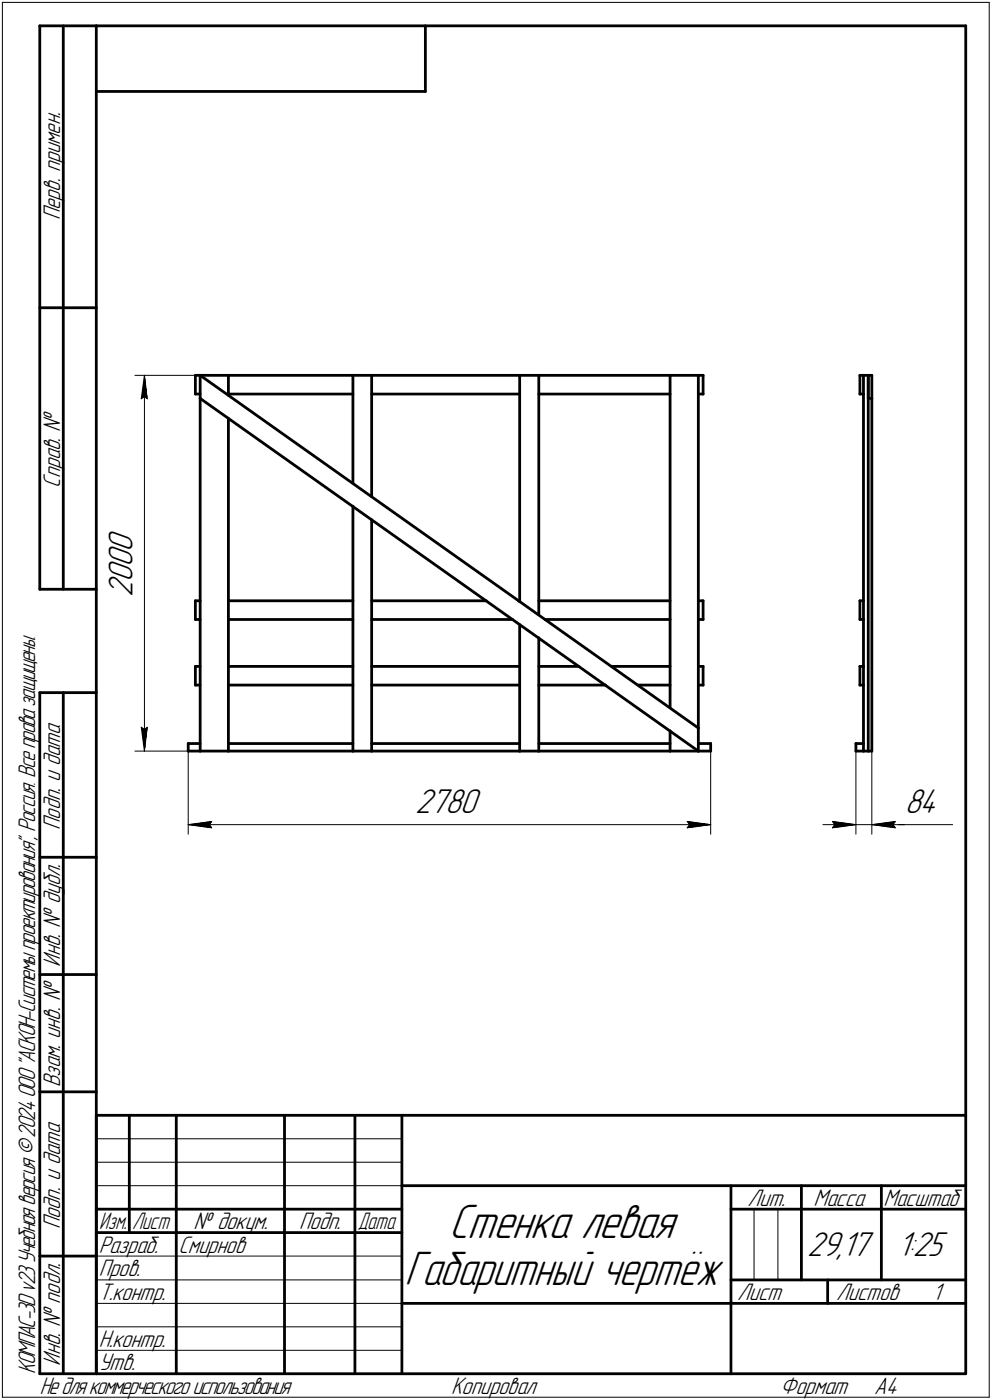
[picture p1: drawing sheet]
<svg xmlns="http://www.w3.org/2000/svg" width="211mm" height="298mm" viewBox="0 0 211 298" stroke-linecap="round" stroke-linejoin="round" font-family="sans-serif">
<g fill="none" stroke="#000" stroke-width=".59">
<path d="M8.5 5.5v120zM8.5 5.5h12zM13.5 5.5v120zM20.5 5.5v287zM20.5 5.5h185zM20.5 19.5h70zM90.5 5.5v14zM205.5 5.5v287zM8.5 65.5h12zM41.6 79.9h1zM41.6 79.9v4zM42.6 79.9h6z"/>
<path d="M42.6 79.9l106 75.1zM42.6 79.9v4.9zM48.6 79.9v4.3zM48.6 79.9h26.5zM75.1 79.9v23zM75.1 79.9h4zM79.1 79.9v25.8zM79.1 79.9h31.5zM110.6 79.9v48.2zM110.6 79.9h4zM114.6 79.9h28zM114.6 79.9v51z"/>
<path d="M142.6 79.9h6zM142.6 79.9v70.8zM148.6 79.9v75.1zM148.6 79.9h1zM149.6 79.9v4zM183 79.9v4zM183 79.9h.7zM183.7 79.9h1zM183.7 79.9v4zM184.7 79.9v80zM184.7 79.9h.8zM184.7 79.9v4.9z"/>
<path d="M185.5 79.9v4.9zM41.6 83.9h1zM42.6 84.8v75.1zM42.6 84.8l106 75.1zM48.6 89.1v70.8zM48.6 83.9h26.5zM79.1 83.9h31.5zM114.6 83.9h28zM148.6 83.9h1zM183 83.9h.7zM183.7 83.9v44zM184.7 84.8h.8z"/>
<path d="M185.5 84.8v75.1zM75.1 107.8v52.1zM79.1 110.7v49.2zM8.5 125.5h12zM41.6 127.9h1zM41.6 131.9h1zM41.6 127.9v4zM48.6 127.9h26.5zM48.6 131.9h26.5zM79.1 127.9h24.4zM79.1 131.9h30zM110.3 127.9h.3z"/>
<path d="M110.6 133v26.9zM114.6 127.9h28zM114.6 135.8v24.1zM116 131.9h26.6zM148.6 127.9h1zM148.6 131.9h1zM149.6 127.9v4zM183 131.9h.7zM183 127.9v4zM183 127.9h.7zM183.7 127.9v4zM183.7 131.9v10z"/>
<path d="M8.5 147.5v145zM8.5 147.5h12zM13.5 147.5v145zM40 159.9h2.6zM40 158.3h2.6zM40 158.3v1.6zM41.6 141.9h1zM41.6 145.9h1zM41.6 141.9v4zM42.6 159.9h6zM48.6 141.9h26.5zM48.6 145.9h26.5z"/>
<path d="M48.6 159.9h26.5zM48.6 158.3h26.5zM75.1 159.9h4zM79.1 141.9h31.5zM79.1 145.9h31.5zM79.1 159.9h31.5zM79.1 158.3h31.5zM110.6 159.9h4zM114.6 141.9h8.6zM114.6 145.9h14.3zM114.6 159.9h28zM114.6 158.3h28z"/>
<path d="M130.1 141.9h12.5zM135.8 145.9h6.8zM142.6 159.9h6zM142.6 155.6v4.3zM148.6 141.9h1zM148.6 145.9h1zM148.6 155v4.9zM148.6 159.9h2.6zM148.6 158.3h2.6zM149.6 141.9v4zM151.2 158.3v1.6zM182.1 158.3v1.6z"/>
<path d="M182.1 159.9h1.6zM182.1 158.3h1.6zM183 145.9h.7zM183 141.9v4zM183 141.9h.7zM183.7 141.9v4zM183.7 145.9v12.4zM183.7 159.9h1zM183.7 158.3v1.6zM184.7 159.9h.8zM8.5 182.5h12zM8.5 207.5h12z"/>
<path d="M8.5 232.5h12zM20.5 237.5h185zM20.5 237.5v55zM27.5 237.5v25zM37.5 237.5v55zM60.5 237.5v55zM75.5 237.5v55zM85.5 237.5v55zM20.5 257.5h65zM85.5 252.5h120zM155.5 252.5v40zM155.5 257.5h15z"/>
<path d="M170.5 252.5v20zM170.5 257.5h35zM187.5 252.5v20zM8.5 267.5h12zM20.5 262.5h65zM85.5 277.5h70zM155.5 277.5h50zM155.5 272.5h50zM176.1 272.5v5zM8.5 292.5h12zM20.5 292.5h185z"/>
</g>
<g fill="none" stroke="#000" stroke-width=".21">
<path d="M.5 .5v297zM.5 .5h210zM210.5 .5v297zM28.7 79.9h12.9zM30.7 79.9l.6 5zM30.7 79.9l-.6 5zM30.7 79.9v80zM30.1 84.9l.6-.5zM30.7 84.4l.6 .5zM28.7 159.9h13.9zM30.1 154.9l.6 5zM30.1 154.9l.6 .5z"/>
<path d="M30.7 155.4l.6-.5zM31.3 154.9l-.6 5zM40 159.9v17.7zM151.2 159.9v17.7zM182.1 159.1v18.5zM185.5 159.9v17.7zM40 175.6l5-.7zM40 175.6l5 .7zM40 175.6h111.2zM44.5 175.6l.5 .7zM45 174.9l-.5 .7zM146.2 176.3l5-.7z"/>
<path d="M146.2 174.9l.5 .7zM146.2 174.9l5 .7zM146.7 175.6l-.5 .7zM175.1 175.6h7zM177.1 174.9l5 .7zM177.1 174.9l.5 .7zM177.1 176.3l5-.7zM177.6 175.6l-.5 .7zM182.1 175.6h3.4zM185.5 175.6h5zM185.5 175.6l5 .7zM185.5 175.6l5-.7z"/>
<path d="M185.5 175.6h6.9zM190 175.6l.5 .7zM190.5 175.6h12.2zM190.5 174.9l-.5 .7zM20.5 247.5h65zM20.5 252.5h65zM20.5 242.5h65zM160.4 257.5v15zM165.5 257.5v15zM20.5 267.5h65zM20.5 272.5h65zM20.5 277.5h65z"/>
<path d="M.5 297.5h210zM20.5 282.5h65zM20.5 287.5h65z"/>
</g>
<g fill="#fff" stroke="#fff" stroke-width=".21">
<path d="M192.5 167.5h8.2zM192.5 167.6h8.2zM192.5 167.6h8.2zM192.5 167.7h8.2zM192.5 167.8h8.2zM192.5 167.9h8.2zM192.5 168h8.2zM192.5 168.1h8.2zM192.5 168.1h8.2zM192.5 168.2h8.2zM192.5 168.3h8.2zM192.5 168.4h8.2zM192.5 168.5h8.2zM192.5 168.6h8.2zM192.5 168.7h8.2zM192.5 168.7h8.2zM192.5 168.8h8.2zM192.5 168.9h8.2zM192.5 169h8.2zM192.5 169.1h8.2zM192.5 169.2h8.2zM192.5 169.2h8.2zM192.5 169.3h8.2zM192.5 169.4h8.2zM192.5 169.5h8.2zM192.5 169.6h8.2zM192.5 169.7h8.2zM192.5 169.8h8.2zM192.5 169.8h8.2zM192.5 169.9h8.2zM192.5 170h8.2zM192.5 170.1h8.2zM192.5 170.2h8.2zM192.5 170.3h8.2zM192.5 170.3h8.2zM192.5 170.4h8.2zM192.5 170.5h8.2zM192.5 170.6h8.2zM192.5 170.7h8.2zM192.5 170.8h8.2zM192.5 170.9h8.2zM192.5 170.9h8.2zM192.5 171h8.2zM192.5 171.1h8.2zM192.5 171.2h8.2zM192.5 171.3h8.2zM192.5 171.4h8.2zM192.5 171.4h8.2zM192.5 171.5h8.2zM192.5 171.6h8.2zM192.5 171.7h8.2zM192.5 171.8h8.2zM192.5 171.9h8.2zM192.5 172h8.2zM192.5 172h8.2zM192.5 172.1h8.2zM192.5 172.2h8.2zM192.5 172.3h8.2zM192.5 172.4h8.2zM192.5 172.5h8.2zM192.5 172.6h8.2zM192.5 172.6h8.2zM192.5 172.7h8.2zM192.5 172.8h8.2zM192.5 172.9h8.2zM192.5 173h8.2zM192.5 173.1h8.2zM192.5 173.1h8.2zM192.5 173.2h8.2zM192.5 173.3h8.2zM192.5 173.4h8.2zM192.5 173.5h8.2zM192.5 173.6h8.2zM192.5 173.7h8.2zM192.5 173.7h8.2zM192.5 173.8h8.2zM192.5 173.9h8.2zM192.5 174h8.2zM192.5 174.1h8.2zM192.5 174.2h8.2zM192.5 174.2h8.2zM192.5 174.3h8.2zM192.5 174.4h8.2zM192.5 174.5h8.2z"/>
<path d="M190.3 174.5h.7zM189.6 174.6h1.4zM188.8 174.7h2.2zM188 174.8h3zM187.3 174.8h3.7zM187.1 174.9h3.9zM186.9 175h4.1zM186.7 175.1h4.3zM186.5 175.2h4.5zM186.4 175.3h4.6zM186.1 175.3h4.9zM185.9 175.4h5.1zM185.8 175.5h5.2zM185.5 175.6h5.5zM185.8 175.7h5.2zM185.9 175.8h5.1zM186.1 175.9h4.9zM186.4 175.9h4.6zM186.5 176h4.5zM186.7 176.1h4.3zM186.9 176.2h4.1zM187.1 176.3h3.9zM187.3 176.4h3.7zM188 176.4h3zM188.6 176.5h2.4zM189.1 176.6h1.9zM189.8 176.7h1.2zM190.4 176.8h.6z"/>
<path d="M176.6 174.5h.8zM176.6 174.6h1.5zM176.6 174.7h2.3zM176.6 174.8h3.1zM176.6 174.8h3.7zM176.6 174.9h4zM176.6 175h4.2zM176.6 175.1h4.3zM176.6 175.2h4.6zM176.6 175.3h4.8zM176.6 175.3h4.9zM176.6 175.4h5.2zM176.6 175.5h5.3zM176.6 175.6h5.5zM176.6 175.7h5.3zM176.6 175.8h5.2zM176.6 175.9h4.9zM176.6 175.9h4.8zM176.6 176h4.6zM176.6 176.1h4.3zM176.6 176.2h4.2zM176.6 176.3h4zM176.6 176.4h3.7zM176.6 176.4h3.1zM176.6 176.5h2.6zM176.6 176.6h1.9zM176.6 176.7h1.3zM176.6 176.8h.7z"/>
<path d="M22.5 112.6h7.2zM22.5 112.7h7.2zM22.5 112.8h7.2zM22.5 112.9h7.2zM22.5 112.9h7.2zM22.5 113h7.2zM22.5 113.1h7.2zM22.5 113.2h7.2zM22.5 113.3h7.2zM22.5 113.4h7.2zM22.5 113.5h7.2zM22.5 113.5h7.2zM22.5 113.6h7.2zM22.5 113.7h7.2zM22.5 113.8h7.2zM22.5 113.9h7.2zM22.5 114h7.2zM22.5 114h7.2zM22.5 114.1h7.2zM22.5 114.2h7.2zM22.5 114.3h7.2zM22.5 114.4h7.2zM22.5 114.5h7.2zM22.5 114.6h7.2zM22.5 114.6h7.2zM22.5 114.7h7.2zM22.5 114.8h7.2zM22.5 114.9h7.2zM22.5 115h7.2zM22.5 115.1h7.2zM22.5 115.1h7.2zM22.5 115.2h7.2zM22.5 115.3h7.2zM22.5 115.4h7.2zM22.5 115.5h7.2zM22.5 115.6h7.2zM22.5 115.7h7.2zM22.5 115.7h7.2zM22.5 115.8h7.2zM22.5 115.9h7.2zM22.5 116h7.2zM22.5 116.1h7.2zM22.5 116.2h7.2zM22.5 116.2h7.2zM22.5 116.3h7.2zM22.5 116.4h7.2zM22.5 116.5h7.2zM22.5 116.6h7.2zM22.5 116.7h7.2zM22.5 116.8h7.2zM22.5 116.8h7.2zM22.5 116.9h7.2zM22.5 117h7.2zM22.5 117.1h7.2zM22.5 117.2h7.2zM22.5 117.3h7.2zM22.5 117.3h7.2zM22.5 117.4h7.2zM22.5 117.5h7.2zM22.5 117.6h7.2zM22.5 117.7h7.2zM22.5 117.8h7.2zM22.5 117.9h7.2zM22.5 117.9h7.2zM22.5 118h7.2zM22.5 118.1h7.2zM22.5 118.2h7.2zM22.5 118.3h7.2zM22.5 118.4h7.2zM22.5 118.4h7.2zM22.5 118.5h7.2zM22.5 118.6h7.2zM22.5 118.7h7.2zM22.5 118.8h7.2zM22.5 118.9h7.2zM22.5 119h7.2zM22.5 119h7.2zM22.5 119.1h7.2zM22.5 119.2h7.2zM22.5 119.3h7.2zM22.5 119.4h7.2zM22.5 119.5h7.2zM22.5 119.5h7.2zM22.5 119.6h7.2zM22.5 119.7h7.2zM22.5 119.8h7.2zM22.5 119.9h7.2zM22.5 120h7.2zM22.5 120.1h7.2zM22.5 120.1h7.2zM22.5 120.2h7.2zM22.5 120.3h7.2zM22.5 120.4h7.2zM22.5 120.5h7.2zM22.5 120.6h7.2zM22.5 120.6h7.2zM22.5 120.7h7.2zM22.5 120.8h7.2zM22.5 120.9h7.2zM22.5 121h7.2zM22.5 121.1h7.2zM22.5 121.2h7.2zM22.5 121.2h7.2zM22.5 121.3h7.2zM22.5 121.4h7.2zM22.5 121.5h7.2zM22.5 121.6h7.2zM22.5 121.7h7.2zM22.5 121.8h7.2zM22.5 121.8h7.2zM22.5 121.9h7.2zM22.5 122h7.2zM22.5 122.1h7.2zM22.5 122.2h7.2zM22.5 122.3h7.2zM22.5 122.3h7.2zM22.5 122.4h7.2zM22.5 122.5h7.2zM22.5 122.6h7.2zM22.5 122.7h7.2zM22.5 122.8h7.2zM22.5 122.9h7.2zM22.5 122.9h7.2zM22.5 123h7.2zM22.5 123.1h7.2zM22.5 123.2h7.2zM22.5 123.3h7.2zM22.5 123.4h7.2zM22.5 123.4h7.2zM22.5 123.5h7.2zM22.5 123.6h7.2zM22.5 123.7h7.2zM22.5 123.8h7.2zM22.5 123.9h7.2zM22.5 124h7.2zM22.5 124h7.2zM22.5 124.1h7.2zM22.5 124.2h7.2zM22.5 124.3h7.2zM22.5 124.4h7.2zM22.5 124.5h7.2zM22.5 124.5h7.2zM22.5 124.6h7.2zM22.5 124.7h7.2zM22.5 124.8h7.2zM22.5 124.9h7.2zM22.5 125h7.2zM22.5 125.1h7.2zM22.5 125.1h7.2zM22.5 125.2h7.2zM22.5 125.3h7.2zM22.5 125.4h7.2zM22.5 125.5h7.2zM22.5 125.6h7.2zM22.5 125.6h7.2zM22.5 125.7h7.2zM22.5 125.8h7.2zM22.5 125.9h7.2zM22.5 126h7.2zM22.5 126.1h7.2zM22.5 126.2h7.2zM22.5 126.2h7.2zM22.5 126.3h7.2zM22.5 126.4h7.2zM22.5 126.5h7.2zM22.5 126.6h7.2zM22.5 126.7h7.2zM22.5 126.7h7.2zM22.5 126.8h7.2zM22.5 126.9h7.2zM22.5 127h7.2zM22.5 127.1h7.2z"/>
<path d="M30.6 80.2h.3zM30.6 80.3h.3zM30.6 80.3h.3zM30.6 80.4h.4zM30.5 80.5h.5zM30.5 80.6h.6zM30.5 80.7h.6zM30.4 80.8h.7zM30.4 80.9h.8zM30.3 80.9h.9zM30.3 81h.9zM30.2 81.1h1zM30.2 81.2h1zM30.2 81.3h1.1zM30.1 81.4h1.2zM30.1 81.4h1.2zM30.1 81.5h1.3zM30.1 81.6h1.3zM30 81.7h1.4zM30 81.8h1.5zM30 81.9h1.5zM30 82h1.5zM30 82h1.5zM30 82.1h1.5zM30 82.2h1.5zM30 82.3h1.5zM29.9 82.4h1.7zM29.9 82.5h1.7zM29.9 82.5h1.7zM29.9 82.6h1.7zM29.9 82.7h1.7zM29.9 82.8h1.7zM29.9 82.9h1.7zM29.8 83h1.9zM29.8 83.1h1.9zM29.8 83.1h1.9zM29.8 83.2h1.9zM29.8 83.3h1.9zM29.8 83.4h1.9zM29.8 83.5h1.9zM29.7 83.6h2zM29.7 83.7h2zM29.7 83.7h2zM29.7 83.8h2zM29.7 83.9h2zM29.7 84h2zM29.7 84.1h2zM29.7 84.2h2zM29.6 84.2h2.2zM29.6 84.3h2.2zM29.6 84.4h2.2zM29.6 84.5h2.2zM29.6 84.6h2.2zM29.6 84.7h2.2zM29.6 84.8h2.2zM29.5 84.8h2.4zM29.5 84.9h2.4zM29.5 85h2.4zM29.5 85.1h2.4zM29.5 85.2h2.4zM29.5 85.3h2.4zM29.5 85.3h2.4z"/>
<path d="M29.5 154.4h2.4zM29.5 154.5h2.4zM29.5 154.6h2.4zM29.5 154.7h2.4zM29.5 154.8h2.4zM29.5 154.9h2.4zM29.5 154.9h2.4zM29.5 155h2.4zM29.6 155.1h2.2zM29.6 155.2h2.2zM29.6 155.3h2.2zM29.6 155.4h2.2zM29.6 155.4h2.2zM29.6 155.5h2.2zM29.6 155.6h2.2zM29.7 155.7h2zM29.7 155.8h2zM29.7 155.9h2zM29.7 156h2zM29.7 156h2zM29.7 156.1h2zM29.7 156.2h2zM29.8 156.3h1.9zM29.8 156.4h1.9zM29.8 156.5h1.9zM29.8 156.5h1.9zM29.8 156.6h1.9zM29.8 156.7h1.9zM29.8 156.8h1.9zM29.9 156.9h1.7zM29.9 157h1.7zM29.9 157.1h1.7zM29.9 157.1h1.7zM29.9 157.2h1.7zM29.9 157.3h1.7zM29.9 157.4h1.7zM30 157.5h1.5zM30 157.6h1.5zM30 157.6h1.5zM30 157.7h1.5zM30 157.8h1.5zM30 157.9h1.5zM30 158h1.5zM30 158.1h1.4zM30.1 158.2h1.3zM30.1 158.2h1.3zM30.1 158.3h1.2zM30.1 158.4h1.2zM30.2 158.5h1.1zM30.2 158.6h1zM30.2 158.7h1zM30.3 158.7h.9zM30.3 158.8h.9zM30.4 158.9h.8zM30.4 159h.7zM30.4 159.1h.7zM30.5 159.2h.6zM30.5 159.3h.5zM30.6 159.3h.4zM30.6 159.4h.4zM30.6 159.5h.3zM30.6 159.6h.3zM30.6 159.7h.3z"/>
<path d="M88.3 167.5h14.6zM88.3 167.6h14.6zM88.3 167.6h14.6zM88.3 167.7h14.6zM88.3 167.8h14.6zM88.3 167.9h14.6zM88.3 168h14.6zM88.3 168.1h14.6zM88.3 168.1h14.6zM88.3 168.2h14.6zM88.3 168.3h14.6zM88.3 168.4h14.6zM88.3 168.5h14.6zM88.3 168.6h14.6zM88.3 168.7h14.6zM88.3 168.7h14.6zM88.3 168.8h14.6zM88.3 168.9h14.6zM88.3 169h14.6zM88.3 169.1h14.6zM88.3 169.2h14.6zM88.3 169.2h14.6zM88.3 169.3h14.6zM88.3 169.4h14.6zM88.3 169.5h14.6zM88.3 169.6h14.6zM88.3 169.7h14.6zM88.3 169.8h14.6zM88.3 169.8h14.6zM88.3 169.9h14.6zM88.3 170h14.6zM88.3 170.1h14.6zM88.3 170.2h14.6zM88.3 170.3h14.6zM88.3 170.3h14.6zM88.3 170.4h14.6zM88.3 170.5h14.6zM88.3 170.6h14.6zM88.3 170.7h14.6zM88.3 170.8h14.6zM88.3 170.9h14.6zM88.3 170.9h14.6zM88.3 171h14.6zM88.3 171.1h14.6zM88.3 171.2h14.6zM88.3 171.3h14.6zM88.3 171.4h14.6zM88.3 171.4h14.6zM88.3 171.5h14.6zM88.3 171.6h14.6zM88.3 171.7h14.6zM88.3 171.8h14.6zM88.3 171.9h14.6zM88.3 172h14.6zM88.3 172h14.6zM88.3 172.1h14.6zM88.3 172.2h14.6zM88.3 172.3h14.6zM88.3 172.4h14.6zM88.3 172.5h14.6zM88.3 172.6h14.6zM88.3 172.6h14.6zM88.3 172.7h14.6zM88.3 172.8h14.6zM88.3 172.9h14.6zM88.3 173h14.6zM88.3 173.1h14.6zM88.3 173.1h14.6zM88.3 173.2h14.6zM88.3 173.3h14.6zM88.3 173.4h14.6zM88.3 173.5h14.6zM88.3 173.6h14.6zM88.3 173.7h14.6zM88.3 173.7h14.6zM88.3 173.8h14.6zM88.3 173.9h14.6zM88.3 174h14.6zM88.3 174.1h14.6zM88.3 174.2h14.6zM88.3 174.2h14.6zM88.3 174.3h14.6zM88.3 174.4h14.6zM88.3 174.5h14.6z"/>
<path d="M44.9 174.5h.7zM44.1 174.6h1.5zM43.3 174.7h2.3zM42.6 174.8h3zM41.8 174.8h3.8zM41.7 174.9h3.9zM41.5 175h4.1zM41.2 175.1h4.4zM41.1 175.2h4.5zM40.9 175.3h4.7zM40.6 175.3h5zM40.5 175.4h5.1zM40.3 175.5h5.3zM40 175.6h5.6zM40.3 175.7h5.3zM40.5 175.8h5.1zM40.6 175.9h5zM40.9 175.9h4.7zM41.1 176h4.5zM41.2 176.1h4.4zM41.5 176.2h4.1zM41.7 176.3h3.9zM41.8 176.4h3.8zM42.5 176.4h3.1zM43.1 176.5h2.5zM43.7 176.6h1.9zM44.4 176.7h1.2zM45 176.8h.6z"/>
<path d="M145.7 174.5h.8zM145.7 174.6h1.5zM145.7 174.7h2.3zM145.7 174.8h3.1zM145.7 174.8h3.7zM145.7 174.9h4zM145.7 175h4.2zM145.7 175.1h4.3zM145.7 175.2h4.6zM145.7 175.3h4.8zM145.7 175.3h4.9zM145.7 175.4h5.2zM145.7 175.5h5.3zM145.7 175.6h5.5zM145.7 175.7h5.3zM145.7 175.8h5.2zM145.7 175.9h4.9zM145.7 175.9h4.8zM145.7 176h4.6zM145.7 176.1h4.3zM145.7 176.2h4.2zM145.7 176.3h4zM145.7 176.4h3.7zM145.7 176.4h3.1zM145.7 176.5h2.6zM145.7 176.6h1.9zM145.7 176.7h1.3zM145.7 176.8h.7z"/>
</g>
<g fill="#000" stroke="#000" stroke-width=".21">
<path d="M30.6 81.2h.1zM30.6 81.3h.1zM30.6 81.4h.1zM30.6 81.4h.1zM30.6 81.5h.1zM30.6 81.6h.1zM30.6 81.7h.1zM30.6 81.8h.1zM30.5 81.9h.2zM30.5 82h.2zM30.5 82h.2zM30.5 82.1h.2zM30.5 82.2h.2zM30.5 82.3h.2zM30.5 82.4h.2zM30.4 82.5h.3zM30.4 82.5h.3zM30.4 82.6h.3zM30.4 82.7h.3zM30.4 82.8h.3zM30.4 82.9h.3zM30.4 83h.3zM30.3 83.1h.4zM30.3 83.1h.4zM30.3 83.2h.4zM30.3 83.3h.4zM30.3 83.4h.4zM30.3 83.5h.4zM30.3 83.6h.4zM30.3 83.7h.4zM30.2 83.7h.5zM30.2 83.8h.5zM30.2 83.9h.5zM30.2 84h.5zM30.2 84.1h.5zM30.2 84.2h.5zM30.2 84.2h.5zM30.1 84.3h.6zM30.1 84.4h.6zM30.1 84.5h.5zM30.1 84.6h.5zM30.1 84.7h.3zM30.1 84.8h.2z"/>
<path d="M30.7 80.7h.2zM30.7 80.8h.2zM30.7 80.9h.2zM30.7 80.9h.2zM30.7 81h.2zM30.7 81.1h.2zM30.7 81.2h.2zM30.7 81.3h.2zM30.7 81.4h.3zM30.7 81.4h.3zM30.7 81.5h.3zM30.7 81.6h.3zM30.7 81.7h.3zM30.7 81.8h.3zM30.7 81.9h.3zM30.7 82h.3zM30.7 82h.3zM30.7 82.1h.4zM30.7 82.2h.4zM30.7 82.3h.4zM30.7 82.4h.4zM30.7 82.5h.4zM30.7 82.5h.4zM30.7 82.6h.4zM30.7 82.7h.4zM30.7 82.8h.5zM30.7 82.9h.5zM30.7 83h.5zM30.7 83.1h.5zM30.7 83.1h.5zM30.7 83.2h.5zM30.7 83.3h.5zM30.7 83.4h.5zM30.7 83.5h.5zM30.7 83.6h.5zM30.7 83.7h.5zM30.7 83.7h.5zM30.7 83.8h.5zM30.7 83.9h.5zM30.7 84h.5zM30.7 84.1h.5zM30.7 84.2h.5zM30.7 84.2h.6zM30.7 84.3h.6zM30.7 84.4h.6zM30.9 84.5h.4zM31 84.6h.3zM31.1 84.7h.2zM31.2 84.8h.1z"/>
<path d="M30.1 155h.2zM30.1 155.1h.3zM30.1 155.2h.5zM30.1 155.3h.5zM30.1 155.4h.6zM30.1 155.4h.6zM30.2 155.5h.5zM30.2 155.6h.5zM30.2 155.7h.5zM30.2 155.8h.5zM30.2 155.9h.5zM30.2 156h.5zM30.2 156h.5zM30.2 156.1h.5zM30.3 156.2h.4zM30.3 156.3h.4zM30.3 156.4h.4zM30.3 156.5h.4zM30.3 156.5h.4zM30.3 156.6h.4zM30.3 156.7h.4zM30.4 156.8h.3zM30.4 156.9h.3zM30.4 157h.3zM30.4 157.1h.3zM30.4 157.1h.3zM30.4 157.2h.3zM30.4 157.3h.3zM30.4 157.4h.3zM30.5 157.5h.2zM30.5 157.6h.2zM30.5 157.6h.2zM30.5 157.7h.2zM30.5 157.8h.2zM30.5 157.9h.2zM30.5 158h.2zM30.6 158.1h.1zM30.6 158.2h.1zM30.6 158.2h.1zM30.6 158.3h.1zM30.6 158.4h.1zM30.6 158.5h.1zM30.6 158.6h.1zM30.6 158.7h.1z"/>
<path d="M31.2 155h.1zM31.1 155.1h.2zM31 155.2h.3zM30.9 155.3h.4zM30.7 155.4h.6zM30.7 155.4h.6zM30.7 155.5h.6zM30.7 155.6h.5zM30.7 155.7h.5zM30.7 155.8h.5zM30.7 155.9h.5zM30.7 156h.5zM30.7 156h.5zM30.7 156.1h.5zM30.7 156.2h.5zM30.7 156.3h.5zM30.7 156.4h.5zM30.7 156.5h.5zM30.7 156.5h.5zM30.7 156.6h.5zM30.7 156.7h.5zM30.7 156.8h.5zM30.7 156.9h.5zM30.7 157h.5zM30.7 157.1h.4zM30.7 157.1h.4zM30.7 157.2h.4zM30.7 157.3h.4zM30.7 157.4h.4zM30.7 157.5h.4zM30.7 157.6h.4zM30.7 157.6h.4zM30.7 157.7h.4zM30.7 157.8h.3zM30.7 157.9h.3zM30.7 158h.3zM30.7 158.1h.3zM30.7 158.2h.3zM30.7 158.2h.3zM30.7 158.3h.3zM30.7 158.4h.3zM30.7 158.5h.2zM30.7 158.6h.2zM30.7 158.7h.2zM30.7 158.7h.2zM30.7 158.8h.2zM30.7 158.9h.2zM30.7 159h.2zM30.7 159.1h.2zM30.7 159.2h.2z"/>
<path d="M40 175.6h4.5zM40.7 175.7h3.9zM41.3 175.8h3.4zM42 175.9h2.8zM42.6 175.9h2.2zM43.2 176h1.7zM43.9 176.1h1.1zM44.4 176.2h.6z"/>
<path d="M44.4 175h.6zM43.9 175.1h1.1zM43.2 175.2h1.7zM42.6 175.3h2.2zM42 175.3h2.8zM41.3 175.4h3.4zM40.7 175.5h3.9z"/>
<path d="M146.3 175h.6zM146.4 175.1h1.1zM146.5 175.2h1.7zM146.5 175.3h2.3zM146.6 175.3h2.8zM146.6 175.4h3.4zM146.7 175.5h3.9z"/>
<path d="M146.7 175.6h4.5zM146.7 175.7h3.9zM146.6 175.8h3.4zM146.6 175.9h2.8zM146.5 175.9h2.3zM146.5 176h1.7zM146.4 176.1h1.1zM146.3 176.2h.6z"/>
<path d="M177.2 175h.6zM177.3 175.1h1.1zM177.4 175.2h1.7zM177.4 175.3h2.3zM177.5 175.3h2.8zM177.5 175.4h3.4zM177.6 175.5h3.9z"/>
<path d="M177.6 175.6h4.5zM177.6 175.7h3.9zM177.5 175.8h3.4zM177.5 175.9h2.8zM177.4 175.9h2.3zM177.4 176h1.7zM177.3 176.1h1.1zM177.2 176.2h.6z"/>
<path d="M185.5 175.6h4.5zM186.2 175.7h3.9zM186.8 175.8h3.4zM187.5 175.9h2.7zM188 175.9h2.2zM188.6 176h1.7zM189.3 176.1h1.1zM189.9 176.2h.6z"/>
<path d="M189.9 175h.6zM189.3 175.1h1.1zM188.6 175.2h1.7zM188 175.3h2.2zM187.5 175.3h2.7zM186.8 175.4h3.4zM186.2 175.5h3.9z"/>
</g>
<g font-size="10.9">
<text x="95.5" y="263.5">Стенка левая</text>
<text x="86.1" y="273.5">Габаритный чертёж</text>
</g>
<g font-size="7.8">
<text x="28.2" y="117.6" transform="rotate(-90 28.2 117.6)">0</text>
<text x="28.2" y="124" transform="rotate(-90 28.2 124)">0</text>
<text x="28.2" y="120.8" transform="rotate(-90 28.2 120.8)">0</text>
<text x="28.2" y="127.2" transform="rotate(-90 28.2 127.2)">2</text>
<text x="88.3" y="173.1">2780</text>
<text x="192.5" y="173.1">84</text>
<text x="171.7" y="267.5">29,17</text>
<text x="191" y="267.5">1:25</text>
</g>
<g font-size="5.4">
<text x="12.8" y="46.9" transform="rotate(-90 12.8 46.9)">Перв. примен.</text>
<text x="12.8" y="103.8" transform="rotate(-90 12.8 103.8)">Справ. №</text>
<text x="12.8" y="176.7" transform="rotate(-90 12.8 176.7)">Подп. и дата</text>
<text x="12.8" y="205.8" transform="rotate(-90 12.8 205.8)">Инв. № дубл.</text>
<text x="12.8" y="231.6" transform="rotate(-90 12.8 231.6)">Взам. инв. №</text>
<text x="159.1" y="256.8">Лит.</text>
<text x="173.1" y="256.8">Масса</text>
<text x="188" y="256.8">Масштаб</text>
<text x="12.8" y="261.7" transform="rotate(-90 12.8 261.7)">Подп. и дата</text>
<text x="41.2" y="261.8">№ докум.</text>
<text x="63.6" y="261.8">Подп.</text>
<text x="21" y="266.8">Разраб.</text>
<text x="38" y="266.8">Смирнов</text>
<text x="21" y="271.8">Пров.</text>
<text x="21" y="276.8">Т.контр.</text>
<text x="156.9" y="276.8">Лист</text>
<text x="177.9" y="276.8">Листов</text>
<text x="198.4" y="276.8">1</text>
<text x="21" y="286.8">Н.контр.</text>
<text x="7.5" y="292.5" transform="rotate(-90 7.5 292.5)">КОМПАС-3Dv23Учебнаяверсия©2024ООО&quot;АСКОН-Системыпроектирования&quot;, Россия. Всеправазащищены.</text>
<text x="12.8" y="290.8" transform="rotate(-90 12.8 290.8)">Инв. № подл.</text>
<text x="21" y="291.8">Утв.</text>
<text x="8.5" y="296.7">Недлякоммерческогоиспользования</text>
<text x="96" y="296.8">Копировал</text>
<text x="166" y="296.8">Формат</text>
<text x="186" y="296.8">A4</text>
</g>
<g font-size="5.3">
<text x="21.1" y="261.8">Изм.</text>
<text x="28.1" y="261.8">Лист</text>
<text x="76.1" y="261.8">Дата</text>
</g>
</svg>
